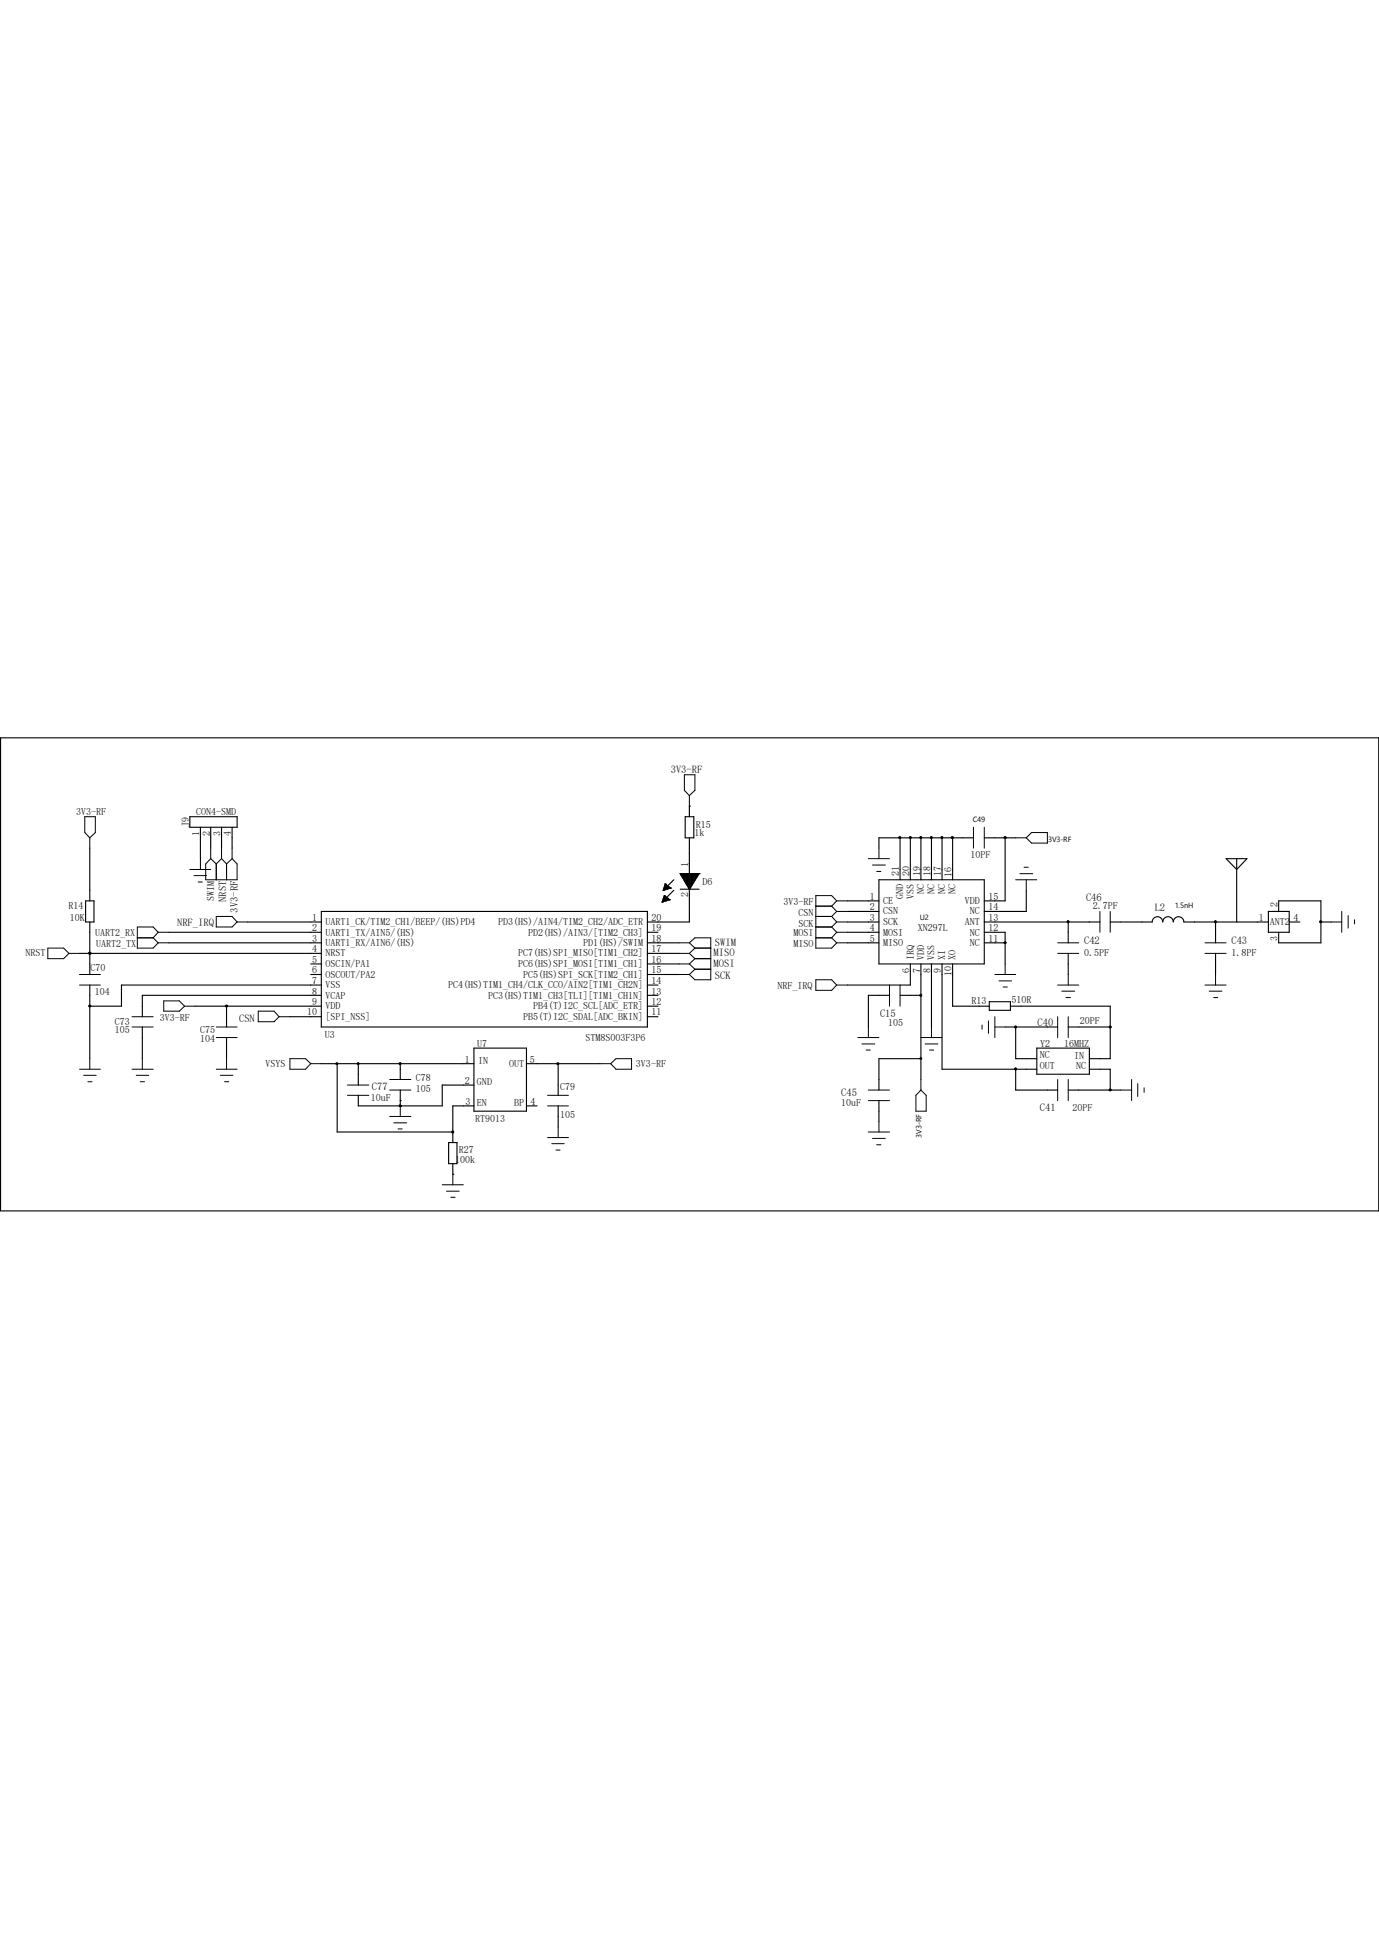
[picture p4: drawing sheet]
<svg xmlns="http://www.w3.org/2000/svg" width="210mm" height="297mm" viewBox="0 0 210 297" stroke-linecap="round" stroke-linejoin="round" font-family="sans-serif">
<g fill="none" stroke="#000" stroke-width=".17">
<path d="M.1 112.4h209.9v72.1h-209.9zM13 137.3h1.3v3.2h-1.3zM13.7 129.2v8.1M28.9 124.5h7.2v1.6h-7.2zM30.5 126.1v4.8M32.1 126.1v3.1M33.7 126.1v3.1M35.3 126.1v3.1M48.9 138.9h49.7v17.6h-49.7zM100.8 137.5h.1M100.9 137.3h.6M101 137.1h1"/>
<path d="M101 135.7h.1M101 135.5h.6M101 136.8h.6M101.1 135.3h1.1M101.1 136.7h.3M101.2 136.5h.1M101.2 136.5v.8M101.2 136.5l-.4 1M101.2 136.5l.6 .4M101.3 135h.5M101.3 134.7h.1M101.3 134.9h.2"/>
<path d="M101.3 134.7l-.3 1M101.3 134.7l.9 .6M101.3 134.7v.9M101.3 136.6v.7M101.5 134.8v.7M101.5 136.7v.5M101.6 135v.5M101.6 136.9v.3M101.8 135.1v.3M101.8 136.9v.3M101.8 136.9l.2 .2M101.8 136.9h-.8v.5"/>
<path d="M102 137.1h.1M102 135.4v-.2h-.8v.4M102 137.1l-1.2 .4M102.2 135.3h.1M102.2 135.3l-1.2 .4M102.6 134.1l-1.6 1.6M102.6 135.7l-1.6 1.6M103.6 133.1h.1M103.6 135.5h2.9M103.6 133.1h2.9M103.6 133.1l1.4 2.4M103.7 133.3h2.6"/>
<path d="M103.7 133.1v.3M103.8 133.4h2.5M103.8 133.6h2.4M103.9 133.1v.5M104 133.8h2.1M104.1 133.1v.8h1.9v-.8M104.1 134.1h1.8M104.2 134.2h1.6M104.2 133.1v1.1M104.4 124.5h1.3v3.2h-1.3zM104.4 134.4h1.3M104.4 133.1v1.4"/>
<path d="M104.4 134.6h1.2M104.5 133.1v1.6h1v-1.6M104.6 134.9h.8M104.7 133.1v1.9M104.7 135h.6M104.9 133.1v2.2M104.9 135.3h.2M105 135.5h.1M105 122.9h.1M105 127.7v12.8h-6.4M105 122.9v1.6M105.2 133.1v2.1h-.4"/>
<path d="M105.3 133.1v1.9M105.7 133.1v1.3M105.8 133.1v1.1M106.1 133.1v.5M106.3 133.1v.3M106.5 133.1h.1M106.5 133.1l-1.5 2.4M129.1 137.3h4.8M129.1 138.9h4.8M133.9 134.1h16v12.8h-16zM137.1 127.7v6.4M138.6 127.7v6.4"/>
<path d="M140.3 127.7v6.4M141.9 127.7v6.4M143.5 127.7v6.4M145.1 127.7v6.4M148.3 127.7h-14.4v1.5M149.9 127.7h4.8M153.1 127.7v9.6h-3.2M156.3 135.7v3.2h-6.4M186.7 130.9h3.2l-1.6 1.6zM188.3 130.9v9.6M193.2 138.9h3.1v3.2h-3.1zM194.7 138.9v-1.6h6.5v6.4h-6.5v-1.6"/>
<path d="M12.1 145.3h36.8M13.7 145.3h.1M13.7 140.5v8M13.7 150.1v11.2M21.7 156.5v4.8M25.7 142.1h23.2M25.7 143.7h23.2M29.7 153.3h19.2M34.5 153.3v3.2M34.5 158.1v3.2M37.7 140.5h11.2M44.2 154.9h4.7"/>
<path d="M47.3 146.9h1.6M47.3 148.5h1.6M48.9 151.7h-27.2v3.2M48.9 150.1h-30.4v3.2h-4.8M72.2 159.7h8v9.6h-8zM98.6 146.9h4.8M98.6 142.1h1.6M98.6 143.7h4.8M98.6 151.7h1.6M98.6 145.3h4.8M98.6 148.5h4.8M98.6 150.1h1.6"/>
<path d="M98.6 153.3h1.6M98.6 154.9h1.6M129.1 140.5h4.8M129.1 142.1h4.8M129.1 143.7h4.8M135.5 151.7h-3.3v4.8M137.1 151.7h3.2M138.6 146.9v3.2h-9.5M140.3 146.9v17.6M141.9 146.9v9.6M143.5 146.9v16h14.4M145.1 146.9v6.4h5.6"/>
<path d="M149.9 140.5h17.6M149.9 142.1h3.2v4.8M149.9 143.7h3.2M150.7 152.7h3.2v1.3h-3.2zM153.1 156.5h8M153.9 153.3h15.2v8h-3.2M154.7 156.5v4.8h3.2M157.9 159.7h8v4h-8zM162.7 156.5h6.4M162.7 140.5v3.2M162.7 145.3v3.2M169.1 140.5h6.4"/>
<path d="M175.5 140.5a.8 .8 0 0 1 .8-.8 .8 .8 0 0 1 .8 .8M177.1 140.5a.8 .8 0 0 1 .8-.8 .8 .8 0 0 1 .8 .8M178.7 140.5a.78 .78 0 0 1 .8-.8 .78 .78 0 0 1 .8 .8M180.3 140.5h12.9M185.1 140.5v3.2M185.1 145.3v3.2M196.3 140.5h1.7M201.2 140.5h1.5M48.9 162.1h23.3M51.4 162.1v10.4h17.6M54.6 162.1v3.3M61 168.5h.1"/>
<path d="M61 167.7h.1M61 162.1v2.4M61 166.1v2.4M68.3 174.1h1.3v3.2h-1.3zM69 178.9h.1M69 172.5h.1M69 177.3v1.6M72.2 165.4h-4.8v3.1h-12.8v-1.6M72.2 168.5h-3.2v5.6M80.2 162.1h11.2M80.2 168.5h1.6M85 162.1v4.8"/>
<path d="M85 168.5v3.2M133.9 167.7v3.2M140.3 161.3h-6.4v4.8M154.7 162.9v3.2h6.4M162.7 166.1h8M165.9 162.9h3.2v3.2"/>
</g>
<g fill="none" stroke="#000" stroke-width=".15">
<path d="M104.2 118.1h1.6v2.3l-.8 .8-.8-.8zM12.9 124.5h1.6v2.4l-.8 .8-.8-.8zM13.7 127.7v1.5M28.9 132.5h3.2M29.5 133.4h2M30.2 134.4h.6M30.5 130.9v1.6M32.1 129.2v1.7M32.1 130.9l.8 .8M32.1 130.9l-.8 .8v2.4h4.8v-2.4l-.8-.8M32.9 139.7h2.4l.8 .8-.8 .8h-2.4zM32.9 131.7v2.4"/>
<path d="M33.7 129.2v1.7M33.7 130.9l.8 .8M33.7 130.9l-.8 .8M34.5 131.7v2.4M35.3 129.2v1.7M35.3 130.9l-.8 .8M105 121.2v1.7M124.2 138.1h2.5M124.2 139.7h2.5M126.7 138.1l.7 .8M126.7 139.7l.7 .8M127.4 137.3h1.7"/>
<path d="M127.4 137.3l-.7 .8M127.4 137.3l-.7-.8h-2.5v8h2.5l.7-.8M127.4 138.9h1.7M127.4 138.9l-.7 .8M132.2 130.9h3.3M132.9 131.8h1.9M133.5 132.8h.7M133.9 129.2v1.7M148.3 126.1v3.1M149.9 126.1v3.1M154.7 127.7h1.6M154.7 134.1h3.2"/>
<path d="M155.3 133.1h2M156 132.2h.6M156.3 127.7l.8-.8h2.4v1.6h-2.4zM156.3 134.1v1.6M167.5 138.9v3.2M169.1 138.9v3.2M204.3 138.9v3.2M205.3 139.5v1.9M7.3 144.5h2.4l.8 .8-.8 .8h-2.4zM10.5 145.3h1.6M12.1 150.1h3.2M12.1 148.5h3.2"/>
<path d="M20.1 156.5h3.2M20.1 154.9h3.2M20.9 142.9h2.4M23.3 142.9l.8 .8M24.1 143.7h1.6M24.1 142.1l-.8-.8h-2.4v3.2h2.4l.8-.8M24.1 142.1h1.6M24.1 142.1l-.8 .8M24.9 152.5h2.4l.8 .8-.8 .8h-2.4zM28.1 153.3h1.6M32.9 156.5h3.2M32.9 158.1h3.2"/>
<path d="M36.1 140.5h1.6M39.3 154.1h2.4l.8 .8-.8 .8h-2.4zM42.5 154.9h1.7M103.4 143.7h1.6M103.4 145.3h1.6M103.4 148.5h1.6M103.4 146.9h1.6M105 143.7l.8-.8h2.4v6.4h-2.4l-.8-.8M105 145.3l.8 .8M105 146.9l.8 .8M105 143.7l.8 .8M105.8 144.5h2.4"/>
<path d="M105.8 146.1h2.4M105.8 144.5l-.8 .8M105.8 147.7h2.4M105.8 146.1l-.8 .8M105.8 147.7l-.8 .8M124.2 149.3h2.5l.7 .8-.7 .8h-2.5zM124.2 141.3h2.5M124.2 142.9h2.5M126.7 141.3l.7 .8M126.7 142.9l.7 .8M127.4 143.7h1.7M127.4 150.1h1.7"/>
<path d="M127.4 140.5h1.7M127.4 140.5l-.7 .8M127.4 142.1h1.7M127.4 142.1l-.7 .8M130.6 158.1h3.3M131.3 159.1h1.9M132.2 156.5v1.6M135.5 150.1v3.2M137.1 150.1v3.2M140.3 158.1h3.2M140.9 159.1h1.9M141.9 156.5v1.6"/>
<path d="M149.6 156.2v.6M150.5 155.6v1.9M151.5 148.5h3.2M151.5 156.5h1.6M151.5 154.9v3.2M152.1 149.5h2M152.8 150.4h.6M153.1 146.9v1.6M161.1 154.9v3.2M161.1 143.7h3.2M161.1 145.3h3.2M161.1 150.1h3.2"/>
<path d="M161.7 151h2M162.3 152h.7M162.7 148.5v1.6M162.7 154.9v3.2M183.5 143.7h3.2M183.5 145.3h3.2M183.5 150.1h3.2M184.1 151h2M184.8 152h.7M185.1 148.5v1.6M202.7 140.5h1.6M206.3 140.2v.6"/>
<path d="M12.1 162.9h3.2M12.7 163.9h1.9M13.4 164.8h.6M13.7 161.3v1.6M20.1 162.9h3.2M20.7 163.9h1.9M21.4 164.8h.6M21.7 161.3v1.6M32.9 162.9h3.2M33.6 163.9h1.9M34.2 164.8h.6M34.5 161.3v1.6"/>
<path d="M44.2 161.3h2.3l.8 .8-.8 .8h-2.3zM47.3 162.1h1.6M52.9 165.4h3.3M52.9 166.9h3.3M59.4 166.1h3.2M59.4 164.5h3.2M59.4 170.1h3.2M60 171.1h1.9M60.6 172h.7M61 168.5v1.6M69 178.9v1.7M83.4 166.9h3.2"/>
<path d="M83.4 168.5h3.2M83.4 173.4h3.2M84 174.3h1.9M84.7 175.3h.6M85 171.7v1.7M91.4 162.1h1.6M93 162.1l.8-.8h2.4v1.6h-2.4zM131.9 160h.6M132.2 166.1h3.3M132.2 167.7h3.3M132.2 172.5h3.3M132.9 173.5h1.9"/>
<path d="M133.5 174.5h.7M133.9 170.9v1.6M140.3 164.5v1.6M140.3 166.1l.8 .8v2.4h-1.6v-2.4zM141.6 160h.6M161.1 164.5v3.2M162.7 164.5v3.2M170.7 166.1h1.6M172.3 164.5v3.2M173.3 165.1v2M174.2 165.8v.7M67.4 180.6h3.2"/>
<path d="M68 181.5h1.9M68.7 182.5h.6"/>
</g>
<g fill="#000" stroke="#000" stroke-width=".15">
<path d="M136.9 127.5h.3v.2h-.3z" fill-rule="evenodd"/>
<path d="M138.5 127.5h.3v.2h-.3z" fill-rule="evenodd"/>
<path d="M144.9 127.5h.3v.2h-.3z" fill-rule="evenodd"/>
<path d="M153 127.5h.2v.2h-.2z" fill-rule="evenodd"/>
<path d="M13.6 145.2h.2v.2h-.2z" fill-rule="evenodd"/>
<path d="M13.6 153.2h.2v.2h-.2z" fill-rule="evenodd"/>
<path d="M13.6 145.2h.2v.2h-.2z" fill-rule="evenodd"/>
<path d="M34.4 153.2h.2v.2h-.2z" fill-rule="evenodd"/>
<path d="M153 143.6h.2v.2h-.2z" fill-rule="evenodd"/>
<path d="M169 156.4h.2v.2h-.2z" fill-rule="evenodd"/>
<path d="M201 140.4h.2v.2h-.2z" fill-rule="evenodd"/>
<path d="M51.2 162h.2v.2h-.2z" fill-rule="evenodd"/>
<path d="M60.8 168.4h.2v.2h-.2z" fill-rule="evenodd"/>
<path d="M60.8 168.4h.2v.2h-.2z" fill-rule="evenodd"/>
<path d="M84.8 162h.3v.2h-.3z" fill-rule="evenodd"/>
<path d="M140.1 161.2h.2v.2h-.2z" fill-rule="evenodd"/>
<path d="M169 166h.2v.2h-.2z" fill-rule="evenodd"/>
<circle cx="140.2" cy="127.6" r=".16"/>
<circle cx="141.8" cy="127.6" r=".16"/>
<circle cx="143.4" cy="127.6" r=".16"/>
<circle cx="140.2" cy="151.7" r=".16"/>
<circle cx="154.7" cy="156.5" r=".16"/>
<circle cx="162.7" cy="140.5" r=".16"/>
<circle cx="185.1" cy="140.5" r=".16"/>
<circle cx="54.5" cy="162.1" r=".16"/>
<circle cx="60.9" cy="162.1" r=".16"/>
<circle cx="68.9" cy="172.5" r=".16"/>
<circle cx="154.7" cy="162.9" r=".16"/>
</g>
<g font-size="1.6">
<text x="102.2" y="117.7">3V3-RF</text>
<text x="34.5" y="137.5" transform="rotate(-90 34.5 137.5)">NRST</text>
<text x="165.4" y="137.2">C46</text>
<text x="27" y="141.1">NRF_IRQ</text>
<text x="36.2" y="139.1" transform="rotate(-90 36.2 139.1)">3V3-RF</text>
<text x="165.1" y="143.8">C42</text>
<text x="175.9" y="138.9">L2</text>
<text x="187.5" y="143.8">C43</text>
<text x="108.7" y="145.8">MISO</text>
<text x="108.7" y="147.4">MOSI</text>
<text x="108.9" y="149.1">SCK</text>
<text x="108.9" y="144.2">SWIM</text>
<text x="36.4" y="155.7">CSN</text>
<text x="134" y="155">C15</text>
<text x="158" y="156.3">C40</text>
<text x="56.6" y="166.1">C77</text>
<text x="128.1" y="167.1">C45</text>
<text x="158.4" y="169.3">C41</text>
</g>
<g font-size="1.5">
<text x="11.6" y="124.2">3V3-RF</text>
<text x="29.9" y="124.2">CON4-SMD</text>
<text x="28.7" y="126.1" transform="rotate(-90 28.7 126.1)">J9</text>
<text x="30.4" y="127.5" transform="rotate(-90 30.4 127.5)">1</text>
<text x="32" y="127.5" transform="rotate(-90 32 127.5)">2</text>
<text x="33.6" y="127.5" transform="rotate(-90 33.6 127.5)">3</text>
<text x="35.1" y="127.5" transform="rotate(-90 35.1 127.5)">4</text>
<text x="105.7" y="127.3">1k</text>
<text x="106" y="126.1">R15</text>
<text x="147.8" y="130.7">10PF</text>
<text x="32.6" y="137.3" transform="rotate(-90 32.6 137.3)">SWIM</text>
<text x="104.8" y="136.7" transform="rotate(-90 104.8 136.7)">2</text>
<text x="104.8" y="132.2" transform="rotate(-90 104.8 132.2)">1</text>
<text x="107" y="134.9">D6</text>
<text x="119.3" y="137.9">3V3-RF</text>
<text x="132.5" y="137.1">1</text>
<text x="134.5" y="137.8">CE</text>
<text x="136.9" y="133.4" transform="rotate(-90 136.9 133.4)">21</text>
<text x="137.5" y="137" transform="rotate(-90 137.5 137)">GND</text>
<text x="138.5" y="133.4" transform="rotate(-90 138.5 133.4)">20</text>
<text x="139.1" y="137" transform="rotate(-90 139.1 137)">VSS</text>
<text x="140.1" y="133.4" transform="rotate(-90 140.1 133.4)">19</text>
<text x="140.8" y="136.2" transform="rotate(-90 140.8 136.2)">NC</text>
<text x="141.7" y="133.4" transform="rotate(-90 141.7 133.4)">18</text>
<text x="142.3" y="136.2" transform="rotate(-90 142.3 136.2)">NC</text>
<text x="143.3" y="133.4" transform="rotate(-90 143.3 133.4)">17</text>
<text x="143.9" y="136.2" transform="rotate(-90 143.9 136.2)">NC</text>
<text x="144.9" y="133.6" transform="rotate(-90 144.9 133.6)">16</text>
<text x="145.5" y="136.2" transform="rotate(-90 145.5 136.2)">NC</text>
<text x="146.9" y="137.8">VDD</text>
<text x="150.5" y="137.1">15</text>
<text x="10.5" y="138.6">R14</text>
<text x="10.6" y="140.3">10K</text>
<text x="14.5" y="142.6">UART2_RX</text>
<text x="47.5" y="140.3">1</text>
<text x="47.5" y="141.9">2</text>
<text x="47.5" y="143.6">3</text>
<text x="49.6" y="141">UART1_CK/TIM2_CH1/BEEP/(HS)PD4</text>
<text x="49.6" y="142.6">UART1_TX/AIN5/(HS)</text>
<text x="75.9" y="141">PD3(HS)/AIN4/TIM2_CH2/ADC_ETR</text>
<text x="80.4" y="142.6">PD2(HS)/AIN3/[TIM2_CH3]</text>
<text x="99.2" y="143.6">18</text>
<text x="99.2" y="141.9">19</text>
<text x="99.2" y="140.3">20</text>
<text x="120.9" y="142.7">MOSI</text>
<text x="121.6" y="139.5">CSN</text>
<text x="121.6" y="141.3">SCK</text>
<text x="132.5" y="138.7">2</text>
<text x="132.5" y="140.3">3</text>
<text x="132.5" y="141.9">4</text>
<text x="132.5" y="143.6">5</text>
<text x="134.5" y="139.4">CSN</text>
<text x="134.5" y="141">SCK</text>
<text x="134.5" y="142.6">MOSI</text>
<text x="139.8" y="141.8">XN297L</text>
<text x="146.9" y="141">ANT</text>
<text x="147.7" y="142.6">NC</text>
<text x="147.7" y="139.4">NC</text>
<text x="150.5" y="143.6">11</text>
<text x="150.5" y="141.9">12</text>
<text x="150.5" y="140.3">13</text>
<text x="150.5" y="138.7">14</text>
<text x="166.4" y="138.6">2.7PF</text>
<text x="191.7" y="140.3">1</text>
<text x="193.4" y="141">ANT2</text>
<text x="194.6" y="143.5" transform="rotate(-90 194.6 143.5)">3</text>
<text x="194.6" y="138.3" transform="rotate(-90 194.6 138.3)">2</text>
<text x="197" y="140.3">4</text>
<text x="3.9" y="145.8">NRST</text>
<text x="13.8" y="147.9">C70</text>
<text x="14.6" y="144.3">UART2_TX</text>
<text x="47.5" y="145.1">4</text>
<text x="47.5" y="146.7">5</text>
<text x="47.5" y="148.3">6</text>
<text x="47.5" y="149.9">7</text>
<text x="49.6" y="144.2">UART1_RX/AIN6/(HS)</text>
<text x="49.6" y="145.8">NRST</text>
<text x="49.6" y="147.4">OSCIN/PA1</text>
<text x="49.6" y="149">OSCOUT/PA2</text>
<text x="78.9" y="147.4">PC6(HS)SPI_MOSI[TIM1_CH1]</text>
<text x="78.9" y="145.8">PC7(HS)SPI_MISO[TIM1_CH2]</text>
<text x="79.7" y="149">PC5(HS)SPI_SCK[TIM2_CH1]</text>
<text x="88.8" y="144.2">PD1(HS)/SWIM</text>
<text x="99.2" y="149.9">14</text>
<text x="99.2" y="148.3">15</text>
<text x="99.2" y="146.7">16</text>
<text x="99.2" y="145.1">17</text>
<text x="120.9" y="144.3">MISO</text>
<text x="134.5" y="144.2">MISO</text>
<text x="138.5" y="148.3" transform="rotate(-90 138.5 148.3)">6</text>
<text x="139.1" y="146.3" transform="rotate(-90 139.1 146.3)">IRQ</text>
<text x="140.1" y="148.3" transform="rotate(-90 140.1 148.3)">7</text>
<text x="140.8" y="146.3" transform="rotate(-90 140.8 146.3)">VDD</text>
<text x="141.7" y="148.3" transform="rotate(-90 141.7 148.3)">8</text>
<text x="142.3" y="146.3" transform="rotate(-90 142.3 146.3)">VSS</text>
<text x="143.3" y="148.3" transform="rotate(-90 143.3 148.3)">9</text>
<text x="143.9" y="146.3" transform="rotate(-90 143.9 146.3)">XI</text>
<text x="144.9" y="148.8" transform="rotate(-90 144.9 148.8)">10</text>
<text x="145.5" y="146.3" transform="rotate(-90 145.5 146.3)">XO</text>
<text x="147.7" y="144.2">NC</text>
<text x="165.1" y="145.6">0.5PF</text>
<text x="187.5" y="145.6">1.8PF</text>
<text x="14.4" y="151.6">104</text>
<text x="24.3" y="155.6">3V3-RF</text>
<text x="46.8" y="154.7">10</text>
<text x="47.5" y="151.6">8</text>
<text x="47.5" y="153.2">9</text>
<text x="49.6" y="150.6">VSS</text>
<text x="49.6" y="152.2">VCAP</text>
<text x="49.6" y="153.8">VDD</text>
<text x="49.6" y="155.4">[SPI_NSS]</text>
<text x="68.2" y="150.6">PC4(HS)TIM1_CH4/CLK_CCO/AIN2[TIM1_CH2N]</text>
<text x="74.3" y="152.2">PC3(HS)TIM1_CH3[TLI][TIM1_CH1N]</text>
<text x="79.7" y="155.4">PB5(T)I2C_SDAL[ADC_BKIN]</text>
<text x="81.2" y="153.8">PB4(T)I2C_SCL[ADC_ETR]</text>
<text x="99.2" y="154.7">11</text>
<text x="99.2" y="153.2">12</text>
<text x="99.2" y="151.6">13</text>
<text x="118.4" y="150.7">NRF_IRQ</text>
<text x="148" y="153">R13</text>
<text x="154.1" y="152.8">510R</text>
<text x="17.5" y="156.3">C73</text>
<text x="17.5" y="157.5">105</text>
<text x="30.5" y="157.4">C75</text>
<text x="30.5" y="158.7">104</text>
<text x="49.4" y="158.1">U3</text>
<text x="70.8" y="162">1</text>
<text x="72.7" y="159.6">U7</text>
<text x="80.7" y="162">5</text>
<text x="89.2" y="158.6">STM8S003F3P6</text>
<text x="135.3" y="156.3">105</text>
<text x="158.4" y="161.2">NC</text>
<text x="158.4" y="159.6">Y2</text>
<text x="162.1" y="159.6">16MHZ</text>
<text x="163.6" y="161.3">IN</text>
<text x="164.5" y="156">20PF</text>
<text x="40.4" y="162.6">VSYS</text>
<text x="56.5" y="167.8">10uF</text>
<text x="63.3" y="164.7">C78</text>
<text x="63.3" y="166.5">105</text>
<text x="70.8" y="165.1">2</text>
<text x="72.6" y="165.3">GND</text>
<text x="72.8" y="162.1">IN</text>
<text x="77.6" y="162.6">OUT</text>
<text x="85.3" y="166.1">C79</text>
<text x="96.9" y="162.6">3V3-RF</text>
<text x="158.4" y="162.9">OUT</text>
<text x="163.9" y="162.9">NC</text>
<text x="70.9" y="168.4">3</text>
<text x="72.3" y="171">RT9013</text>
<text x="72.6" y="168.5">EN</text>
<text x="78.3" y="168.5">BP</text>
<text x="80.8" y="168.4">4</text>
<text x="85.3" y="170.3">105</text>
<text x="128.1" y="168.6">10uF</text>
<text x="163.3" y="169.3">20PF</text>
<text x="69.3" y="177.2">100k</text>
<text x="69.9" y="175.8">R27</text>
</g>
<g font-size="1.1">
<text x="148.2" y="125.3">C49</text>
<text x="159.6" y="128.3">3V3-RF</text>
<text x="140.1" y="140.2">U2</text>
<text x="178.9" y="138.4">1.5nH</text>
<text x="140.3" y="173.5" transform="rotate(-90 140.3 173.5)">3V3-RF</text>
</g>
</svg>
